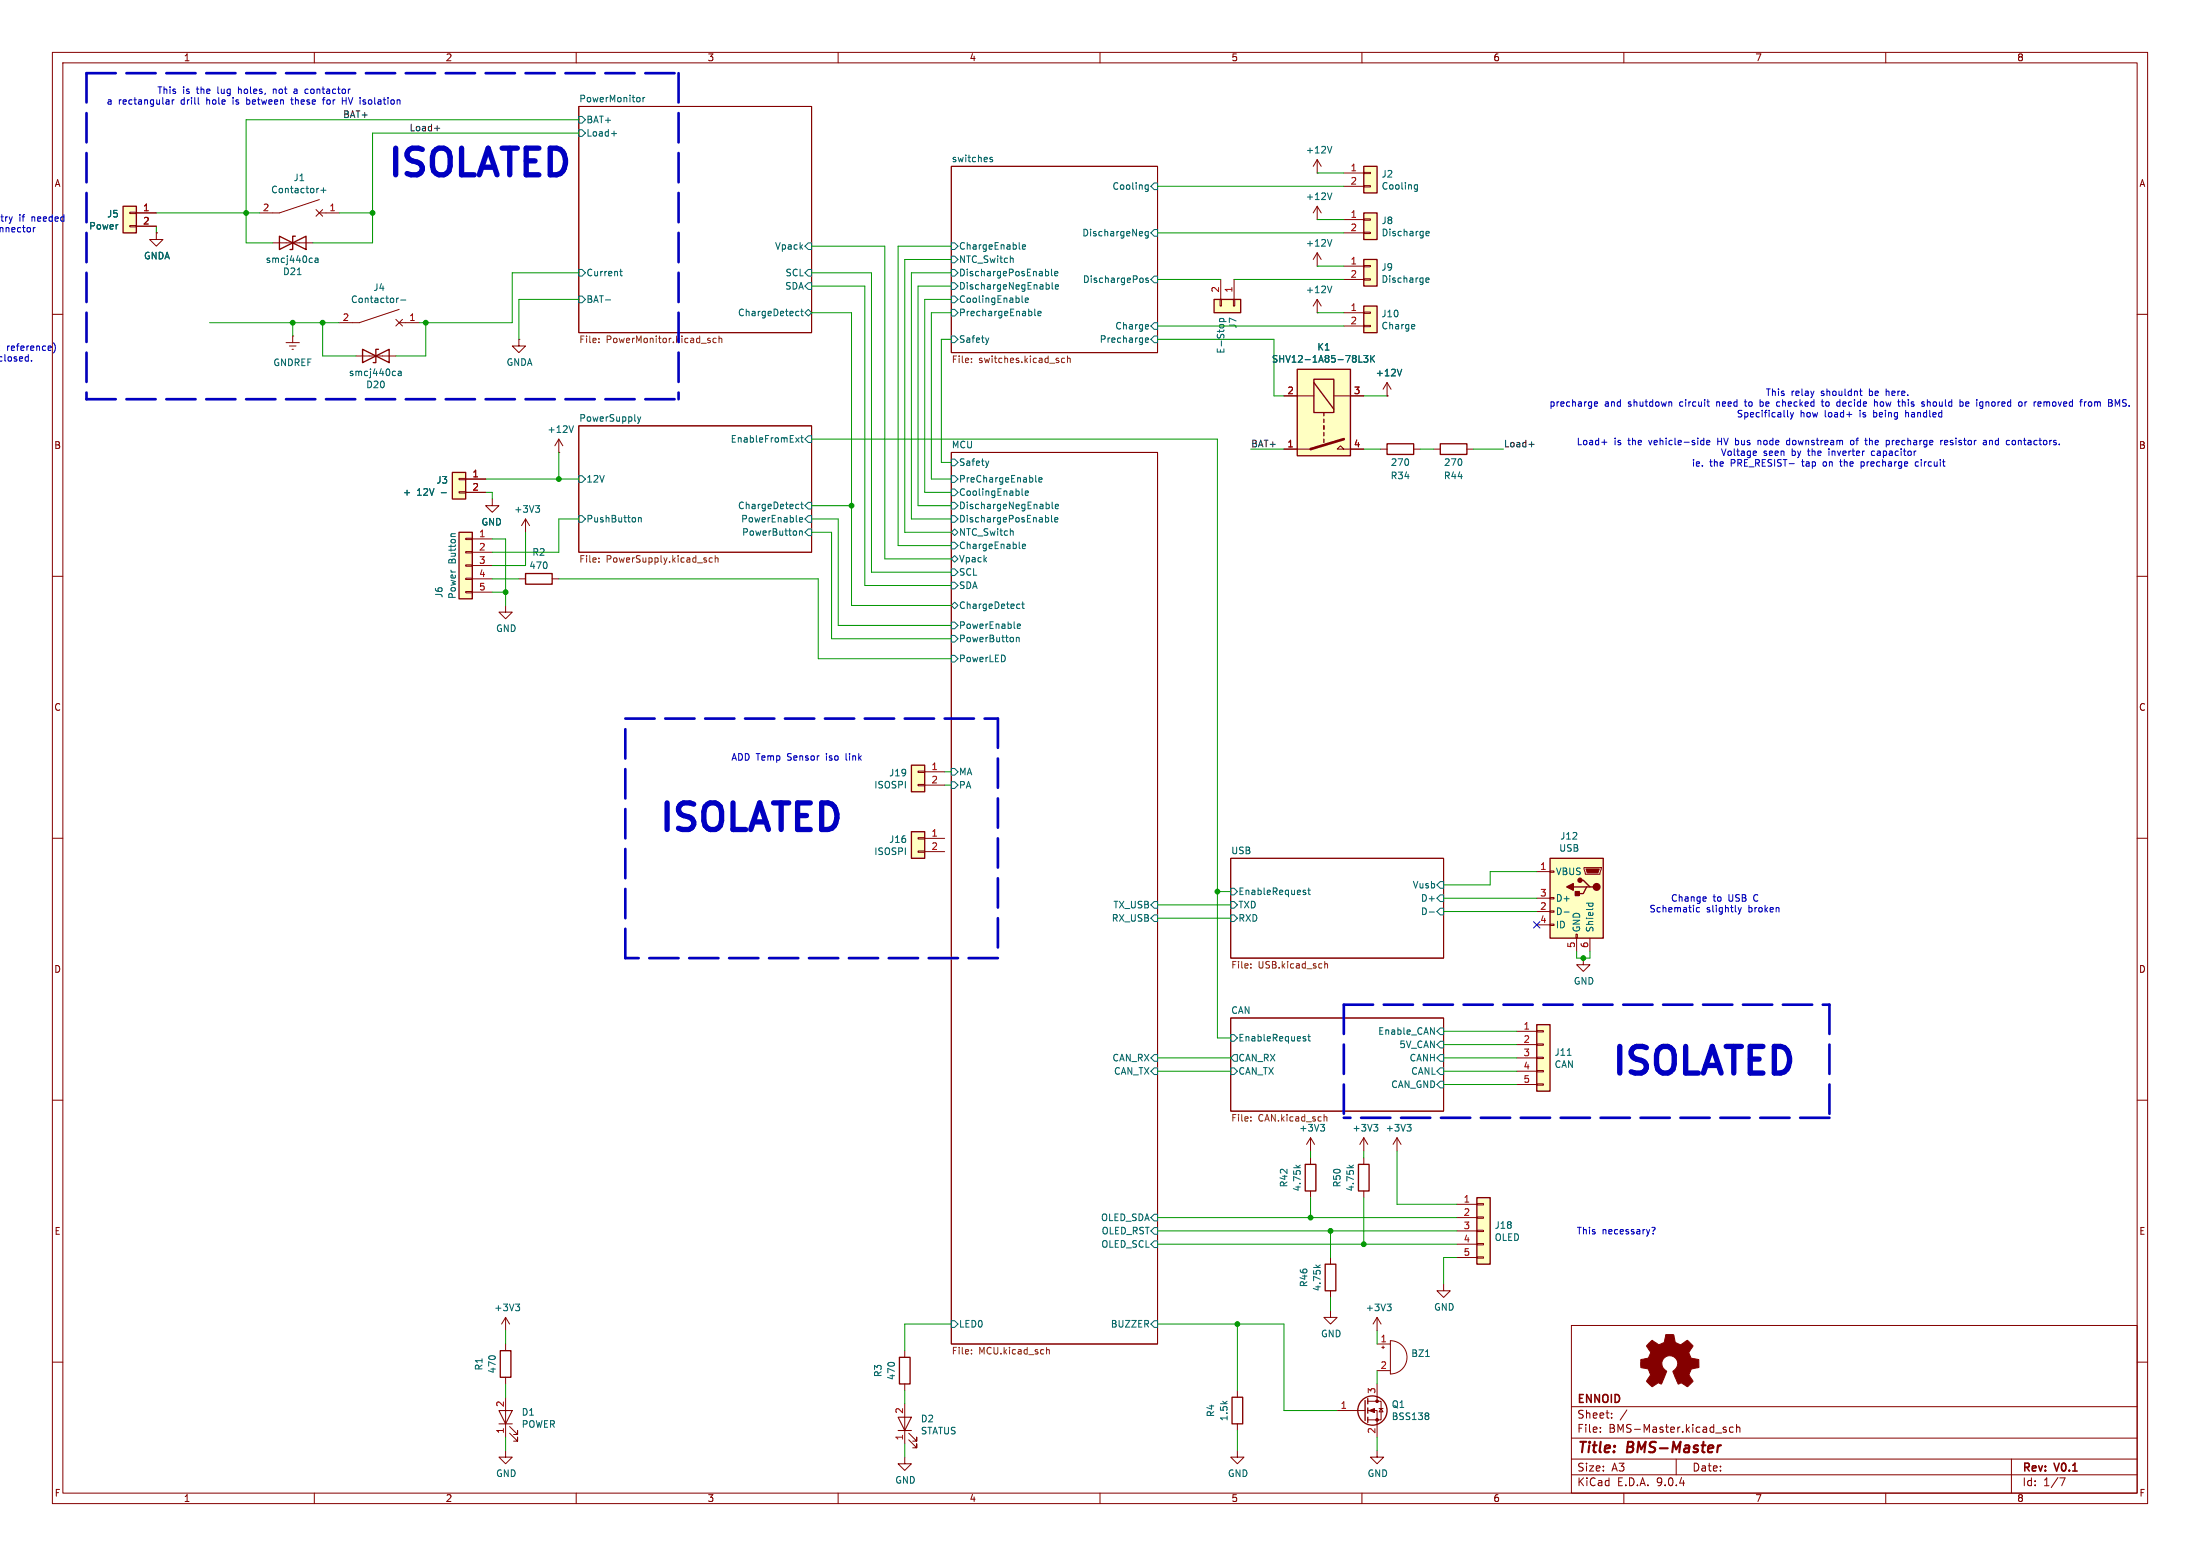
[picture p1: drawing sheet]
<svg xmlns="http://www.w3.org/2000/svg" width="420mm" height="297mm" viewBox="0 0 420 297" stroke-linecap="round" stroke-linejoin="round" font-family="sans-serif">
<g fill="none" stroke="#840000" stroke-width=".19">
<path d="M10 10h400v277h-400zM12 12h396v273h-396zM60 10v2M110 10v2M160 10v2M210 10v2M260 10v2M310 10v2M360 10v2M110.5 20.3h44.4v43.2h-44.4zM181.6 31.8h39.4v35.5h-39.4zM251.5 39.4l-.8 1.2"/>
<path d="M251.5 39.4l.7 1.2M251.5 39.4v2.5M251.5 41.9h.1M10 60h2M408 60h2M110.5 81.3h44.4v24.1h-44.4zM181.6 86.4h39.4v170.1h-39.4zM10 110h2M408 110h2M10 160h2M408 160h2M234.9 163.8h40.7v19.1h-40.7z"/>
<path d="M234.9 194.3h40.7v17.8h-40.7zM10 210h2M408 210h2M300 253h108v32h-108zM10 260h2M300 278.5h108M300 274.5h108M300 268.5h108M305.5 273.2v.2M305.5 272.5v.1M307.7 270.5v.2M307.7 269.8v.1"/>
<path d="M310.6 269.1l-1.3 1.9M320 278.5v3M329 272.8l.5 .2 .1 .1-.1 .2-.4 .1M329 272.5h.5M330.9 272.5l-.5-.1-.2 .3 .1 .6h.6M331.5 272.5l.2-.1 .4 .1 .1 .9M331.5 271.9v1.5M384 278.5v6.5M408 260h2M60 285v2M110 285v2M160 285v2"/>
<path d="M210 285v2M260 285v2M300 281.5h108M310 285v2M360 285v2M393.2 282.1h1l-.6 1.5"/>
</g>
<path d="M328.5 275.9l-.3 .1-.3 .3" fill="none" stroke="#840000" stroke-width=".4"/>
<g fill="none" stroke="#006464" stroke-width=".19">
<path d="M122 18.6l.2 .2v.4l-.2 .2M122.7 18.6v.8M123.1 18.6l-.4 .2M110.5 22.2h.6l.7 .7-.7 .6h-.6zM110.5 24.8h.6l.7 .6-.7 .6h-.6zM116.7 25.5h1M189.5 30.1l-.4-.1-.1 .2v.2l.5 .1v.3h-.5M218.7 36.1h.5M218.7 35.4h.5M219.2 35.3v1l-.1 .2-.3 .1M220.3 34.9h.7v1.3h-.7l-.6-.6zM254.3 36.8l-.5 1.3"/>
<path d="M110.5 51.4h.6l.7 .7-.7 .6h-.6zM110.5 56.5h.6l.7 .7-.7 .6h-.6zM115.6 57.2h1M118.3 51.8h.5M118.5 51.4v1.1l.3 .1M152.1 59.4l.4 .1M152.9 59.4h.4M153 59v1.1l.3 .2M153.7 59.7l.6-.6 .6 .6-.6 .6zM154.3 51.4h.6v1.3h-.6l-.6-.6zM154.3 54h.6v1.2h-.6l-.6-.6zM154.3 46.4h.6v1.2h-.6l-.6-.6z"/>
<path d="M181.6 51.4h.6l.7 .7-.7 .6h-.6zM181.6 46.4h.6l.7 .6-.7 .6h-.6zM181.6 54h.6l.7 .6-.7 .6h-.6zM181.6 48.9h.6l.7 .6-.7 .7h-.6zM181.6 56.5h.6l.7 .7-.7 .6h-.6zM181.6 59.1h.6l.7 .6-.7 .6h-.6zM193.2 49.3l.2 .1v.7M195.1 56.5v1l.2 .2M195.2 47.1l.6-.1-.1-.2-.3-.1-.2 .2v.6h.5M195.7 57.3l.6-.1v-.3h-.4l-.2 .2 .1 .6h.5M197.5 59v1.1l.2 .2M198.1 59.8l.6-.1v-.2l-.4-.1-.2 .2 .1 .6h.5"/>
<path d="M200 51.8l.2 .2v.4l-.2 .2M200.2 54.4l.1 .2-.1 .5M200.7 51.4v1.1l.2 .1M200.9 53.9v1.1l.1 .2M201.3 52.2l.6-.1v-.2l-.4-.1-.2 .2 .1 .6h.5M201.5 54.8l.6-.2-.1-.2-.4-.1-.1 .2v.6h.5M218.2 53.2v.6M219.2 44.2h-.4l-.2 .2 .1 .6h.5M219.2 44.2v1l-.2 .3-.3-.1M219.2 53.1h-.3l-.2 .2 .1 .1 .4 .2v.3h-.5M220.3 43.8h.7v1.3h-.7l-.6-.6zM220.3 52.7h.7v1.3h-.7l-.6-.7z"/>
<path d="M121.7 79.6l.3 .8M122.3 79.6l-.3 .8M152.5 60.2l-.4 .1M181.6 64.1h.6l.7 .7-.7 .6h-.6zM188.8 64.5l-.3 .8M218.7 64.9l.6-.1-.1-.2-.4-.1-.1 .2v.6h.5M219.1 62l.2 .3-.6 .1M219.2 62.7l-.1 .1M220.3 61.6h.7v1.3h-.7l-.6-.7zM220.3 64.1h.7v1.3h-.7l-.6-.6zM110.5 98.4h.6l.7 .7-.7 .6h-.6zM110.5 90.8h.6l.7 .6-.7 .7h-.6z"/>
<path d="M121.9 98.9l.2-.1 .3 .1v.7M121.9 98.8v.8M122 80.4l-.3 .4M151.9 83.6l.7 .8M152.1 96.3h.4M152.5 97l-.4 .1M152.6 83.6l-.7 .8M152.6 99.2l.6-.1v-.2l-.4-.1-.2 .2 .1 .6h.5M152.9 96.3h.4M152.9 83.6h.4M153 83.1v1.1l.3 .2M153 95.8v1.1l.3 .2"/>
<path d="M154.3 98.4h.6v1.3h-.6l-.6-.6zM154.3 95.9h.6v1.3h-.6l-.6-.7zM154.3 83.2h.6v1.3h-.6l-.6-.7zM181.6 87.6h.6l.7 .7-.7 .6h-.6zM181.6 93.3h.6l.7 .7-.7 .6h-.6zM181.6 90.8h.6l.7 .6-.7 .7h-.6zM181.6 95.9h.6l.7 .6-.7 .7h-.6zM181.6 98.4h.6l.7 .7-.7 .6h-.6zM188.8 88l-.3 .8M195.1 93.3v1.1l.2 .2M195.7 94.1l.6-.1v-.2l-.4-.1-.2 .2 .1 .6h.5M197.7 90.7v1.1l.2 .2"/>
<path d="M198.3 91.6l.6-.1v-.3h-.4l-.2 .2 .1 .6h.5M200 98.8l.2 .2v.4l-.2 .2M200.2 96.3l.1 .2-.1 .5M200.7 98.4v1.1l.2 .1M200.9 95.8v1.1l.1 .2M201.3 99.2l.6-.1v-.2l-.4-.1-.2 .2 .1 .6h.5M201.5 96.7l.6-.1-.1-.3h-.4l-.1 .1v.6h.5M152.6 101.3v.9M152.6 101.5l.2-.2 .3 .1 .1 .8M154.3 101h.6v1.2h-.6l-.6-.6zM181.6 115.6l.6-.7 .7 .7-.7 .6zM181.6 118.7h.6l.7 .7-.7 .6h-.6z"/>
<path d="M181.6 103.5h.6l.7 .6-.7 .7h-.6zM181.6 106.7l.6-.7 .7 .7-.7 .6zM181.6 108.6h.6l.7 .6-.7 .7h-.6zM181.6 111.1h.6l.7 .7-.7 .6h-.6zM181.6 101.6l.6-.6 .7 .6-.7 .6zM193.2 101.3l.2 .2v.7M194.2 119.5l.6-.1v-.2l-.4-.1-.2 .2 .1 .6h.5M194.3 115.3l.4 .1M194.7 116.1h-.4M195.1 115.3h.4M195.2 104.3l.6-.1-.1-.3h-.3l-.2 .2v.6h.5M195.2 114.9v1.1l.3 .1"/>
<path d="M181.6 121.3h.6l.7 .6-.7 .7h-.6zM181.6 125.1h.6l.7 .6-.7 .7h-.6zM194 121.7v.8M194 121.8l.2-.1h.3l.1 .8M181.6 146.7h.6l.7 .6-.7 .7h-.6zM181.6 149.2h.6l.7 .7-.7 .6h-.6zM220.3 172.1h.7v1.3h-.7l-.6-.7zM220.3 174.6h.7v1.3h-.7l-.6-.6zM234.9 174.6h.7l.6 .7-.6 .6h-.7zM234.9 172.1h.7l.6 .6-.6 .7h-.7zM234.9 169.5h.7l.6 .7-.6 .6h-.7zM248.9 170.3l.3 .1 .1 .2-.4 .2"/>
<path d="M248.9 169.9l.3 .1M249.7 169.9h.4M249.8 169.5v1.1l.3 .2M272.8 174.1h1M275 173.4h.6v1.2h-.6l-.7-.6zM275 170.8h.6v1.3h-.6l-.7-.6zM275 168.3h.6v1.2h-.6l-.7-.6zM234.9 197.5h.7l.6 .6-.6 .7h-.7zM248.9 198.3h.3l.1 .2-.4 .2M248.9 197.9h.3M249.7 197.9h.4M249.8 197.4v1.1l.3 .2"/>
<path d="M273.1 196.2l.7 1.2v-1.2M275 198.8h.6v1.2h-.6l-.7-.6zM275 196.2h.6v1.3h-.6l-.7-.6zM220.3 201.3h.7v1.3h-.7l-.6-.7zM220.3 203.8h.7v1.3h-.7l-.6-.6zM234.9 203.8h.7l.6 .7-.6 .6h-.7zM235.6 201.3h.6v1.3h-.6l-.7-.7zM275 201.3h.6v1.3h-.6l-.7-.7zM275 203.8h.6v1.3h-.6l-.7-.6zM275 206.4h.6v1.2h-.6l-.7-.6zM220.3 236.9h.7v1.2h-.7l-.6-.6zM220.3 231.8h.7v1.2h-.7l-.6-.6z"/>
<path d="M220.3 234.3h.7v1.3h-.7l-.6-.7zM181.6 252.1h.6l.7 .6-.7 .7h-.6zM220.3 252.1h.7v1.3h-.7l-.6-.7z"/>
</g>
<g fill="none" stroke="#725600" stroke-width=".19">
<path d="M114.3 65.3v.1M114.3 64.6v.1M135.4 65l.2 .2-.2 .2M135.4 64.6h.2M136.7 64.6h-.3l-.3 .2 .1 .5h.5M137.3 64.7l.1-.1h.3l.1 .8M137.3 64.1v1.3M185.5 69.1v.1M185.5 68.4v.2M203.2 68.4h-.3l-.3 .2 .2 .6h.4M203.8 68.5l.2-.1h.3v.8M203.8 67.9v1.3"/>
<path d="M114.3 106.5v.2M114.3 107.2v.1M136 106.5h-.4l-.2 .2 .1 .6h.5M136.5 106.6l.2-.1h.3l.1 .8M136.5 106v1.3M238.8 184v.1M238.8 184.7v.1M252.9 183.5v1.3M252.9 184.1l.2-.2 .3 .1v.8M238.8 213.9v.1M238.8 213.2v.1M252.8 212.7v1.3"/>
<path d="M252.8 213.3l.2-.1h.3v.8M185.5 257.7v.1M185.5 258.3v.1M199.8 257.2v1.2M199.8 257.7l.2-.1 .3 .1v.7"/>
</g>
<path d="M231.8 57.2h5.1v2.5h-5.1z" fill="#ffffc2"/>
<path d="M231.8 57.2h5.1v2.5h-5.1z" fill="none" stroke="#840000" stroke-width=".25"/>
<path d="M251.5 33h.1M251.5 30.5l-.8 1.3M251.5 30.5l.7 1.3M251.5 30.5v2.5M232.9 57.2h.3v1.2h-.3zM233 53.3v3.9M235.5 57.2h.2v1.2h-.2zM235.6 53.3v3.9" fill="none" stroke="#840000" stroke-width=".19"/>
<path d="M254.3 27.9l-.5 1.3M232.8 61.4h1.3M232.9 61.4l-.1-.4 .2-.2 .6 .1v.5" fill="none" stroke="#006464" stroke-width=".19"/>
<path d="M260.3 31.8h2.6v5h-2.6z" fill="#ffffc2"/>
<path d="M260.3 31.8h2.6v5h-2.6z" fill="none" stroke="#840000" stroke-width=".25"/>
<path d="M256.5 33h3.8M256.5 35.6h3.8M260.3 32.9h1.3v.2h-1.3zM260.3 35.4h1.3v.3h-1.3zM251.5 50.8h.1M251.5 48.3l-.8 1.2M251.5 48.3l.7 1.2M251.5 48.3v2.5M94 95.3v1.2h-1.3l1.3 1.3 1.2-1.3h-1.2M100.3 99.1l-.7 1.2M100.3 99.1l.8 1.2M100.3 99.1v2.5" fill="none" stroke="#840000" stroke-width=".19"/>
<path d="M270.1 36.1h.5M270.1 35.3h.5M270.6 35.3v1l-.1 .2h-.3M254.3 45.7l-.5 1.3M102.2 96.5h.8l-.4 .5M102.8 97l.2 .2v.3l-.2 .3" fill="none" stroke="#006464" stroke-width=".19"/>
<path d="M86.4 90.2h2.5v5.1h-2.5z" fill="#ffffc2"/>
<path d="M86.4 90.2h2.5v5.1h-2.5z" fill="none" stroke="#840000" stroke-width=".25"/>
<path d="M87.6 91.3h1.3v.3h-1.3zM87.6 93.9h1.3v.2h-1.3zM88.9 91.4h3.8M88.9 94h3.8M96.5 115.6v1.2h1.3l-1.3 1.3-1.3-1.3h1.3" fill="none" stroke="#840000" stroke-width=".19"/>
<path d="M87.6 101.6h2.6v12.7h-2.6z" fill="#ffffc2"/>
<path d="M87.6 101.6h2.6v12.7h-2.6z" fill="none" stroke="#840000" stroke-width=".25"/>
<g fill="none" stroke="#840000" stroke-width=".19">
<path d="M106.7 86.4h.1M106.7 83.8l-.8 1.3M106.7 83.8l.7 1.3M106.7 83.8v2.6M88.9 102.7h1.3v.3h-1.3zM88.9 105.3h1.3v.2h-1.3zM88.9 107.8h1.3v.3h-1.3zM88.9 110.4h1.3v.2h-1.3zM88.9 112.9h1.3v.3h-1.3zM90.2 102.9h3.8M90.2 105.4h3.8M90.2 108h3.8"/>
<path d="M90.2 110.5h3.8M90.2 113h3.8"/>
</g>
<path d="M109.5 81.3l-.4 1.2M86.9 101.9h-.6l-.2 .2" fill="none" stroke="#006464" stroke-width=".19"/>
<path d="M295.9 163.8h10.2v15.3h-10.2z" fill="#ffffc2"/>
<path d="M100.3 109.5h5.1v2h-5.1zM295.9 163.8h10.2v15.3h-10.2zM300.4 169.3h2.5M301.6 168h.7l1.2 1.3h.7M303.5 169.3h-.6l-.6 1.3h-1.3" fill="none" stroke="#840000" stroke-width=".25"/>
<g fill="none" stroke="#840000" stroke-width=".19">
<path d="M99.1 110.5h1.2M105.4 110.5h1.3M293.4 166.4h2.5M293.4 171.5h2.5M293.4 174h2.5M293.4 176.5h2.5M295.9 166.2h.8v.3h-.8zM295.9 171.3h.8v.3h-.8zM295.9 173.9h.8v.2h-.8zM295.9 176.4h.8v.3h-.8zM300.9 178.3h.2v.8h-.2zM301 179.1v2.5"/>
<path d="M302.4 165.6h3.3v.3l-.3 1h-2.8zM303.5 179.1v2.5"/>
</g>
<path d="M302.8 165.9h2.5l-.2 .7h-2.1z" fill="#840000" stroke="#840000" stroke-width=".19"/>
<g fill="#840000" stroke="#840000" stroke-width=".25">
<path d="M300.7 170.2h.8v.7h-.8z"/>
<path d="M299.1 169.3l1.3-.6v1.2z"/>
<circle cx="304.8" cy="169.3" r=".63"/>
<circle cx="301.6" cy="168" r=".38"/>
</g>
<path d="M298.6 174.1h1M302.8 172.4h1.3M303.3 172.4v.4M304 172.4l.1 .4" fill="none" stroke="#006464" stroke-width=".19"/>
<path d="M23.5 39.4h2.5v5.1h-2.5z" fill="#ffffc2"/>
<path d="M23.5 39.4h2.5v5.1h-2.5z" fill="none" stroke="#840000" stroke-width=".25"/>
<path d="M61 38.1l-7.7 2.5h-3.8M24.8 40.5h1.2v.3h-1.2zM24.8 43.1h1.2v.2h-1.2zM26 40.6h3.8M26 43.2h3.8M60.3 40l1.3 1.3M61 40.6h3.8M61.6 40l-1.3 1.3" fill="none" stroke="#840000" stroke-width=".19"/>
<path d="M61.3 36.3h.9M61.7 35.8v1" fill="none" stroke="#006464" stroke-width=".19"/>
<path d="M260.3 49.5h2.6v5.1h-2.6z" fill="#ffffc2"/>
<path d="M53.3 45.1l5.1 2.5v-2.5l-5.1 2.5zM56.4 45.1h-.5v2.5h-.5M260.3 49.5h2.6v5.1h-2.6z" fill="none" stroke="#840000" stroke-width=".25"/>
<path d="M29.8 44.5v1.2h1.3l-1.3 1.3-1.2-1.3h1.2M29.8 44.5h.1M52.1 46.4h7.6M256.5 50.8h3.8M256.5 53.3h3.8M260.3 50.7h1.3v.2h-1.3zM260.3 53.2h1.3v.3h-1.3z" fill="none" stroke="#840000" stroke-width=".19"/>
<path d="M56.8 52.4h.7M60.2 49.3h.5v.8M60.7 49.6h-.4l-.2 .2 .2 .3 .4-.1M272.2 53.5l.6-.2-.1-.2-.3-.1-.2 .2 .1 .6h.4" fill="none" stroke="#006464" stroke-width=".19"/>
<path d="M260.3 58.4h2.6v5.1h-2.6z" fill="#ffffc2"/>
<path d="M260.3 58.4h2.6v5.1h-2.6zM275 84.7h5v2h-5z" fill="none" stroke="#840000" stroke-width=".25"/>
<path d="M256.5 59.7h3.8M260.3 59.6h1.3v.2h-1.3zM256.5 62.2h3.8M260.3 62.1h1.3v.3h-1.3zM273.7 85.7h1.3M280 85.7h1.3" fill="none" stroke="#840000" stroke-width=".19"/>
<path d="M269.9 61.9l.2 .3-.6 .2M270 62.7l-.1 .1" fill="none" stroke="#006464" stroke-width=".19"/>
<path d="M247.6 70.5h10.2v16.5h-10.2z" fill="#ffffc2"/>
<g fill="none" stroke="#840000" stroke-width=".19">
<path d="M76.2 59.1l-7.6 2.5h-3.8M54.6 65.4h2.5M55.2 66h1.3M55.8 66.7h.2M55.9 64.1h.1M55.9 64.1v1.3M67.9 67.9h7.7M75.6 61l1.2 1.2M76.2 61.6h3.8M76.8 61l-1.2 1.2M99.1 64.8v1.2h1.2l-1.2 1.3-1.3-1.3h1.3M99.1 64.8h.1"/>
<path d="M245.1 75.6h5.7M254.6 75.6h5.7M264.8 75.6h.1M264.8 73l-.8 1.3M264.8 73l.8 1.3M264.8 73v2.6M245.1 85.7h5.1M255.3 85.7l.6-.6 .6 .6zM256.5 85.7h3.8M263.5 85.7h1.3M269.9 85.7h1.2M302.3 182.9v1.3h1.2l-1.2 1.2-1.3-1.2h1.3"/>
<path d="M250.2 217.2l-.8 1.2M250.2 217.2l.8 1.2M250.2 217.2v2.5"/>
</g>
<path d="M69.2 66.7l5.1 2.5v-2.5l-5.1 2.5zM72.3 66.7h-.5v2.5h-.6M247.6 70.5h10.2v16.5h-10.2zM250.8 72.4h3.8v6.3h-3.8zM250.8 73l3.8 5.1M252.7 78.7v.7M252.7 80v.6M252.7 81.3v.6M252.7 82.6v.6M252.7 83.8v.7M264.8 84.7h5.1v2h-5.1z" fill="none" stroke="#840000" stroke-width=".25"/>
<path d="M256.5 83.8l-6.3 1.9" fill="none" stroke="#840000" stroke-width=".51"/>
<g fill="none" stroke="#006464" stroke-width=".19">
<path d="M75.7 56.9v.9M76.1 56.9l-.4 .3M76.5 57.3h1M76 70.9h.5l.1 .8M76.6 71.2h-.4l-.2 .2 .2 .3 .4-.1M259.4 67.9v1.2h.6M260.3 67.9h.8l-.4 .4 .4 .2v.5l-.2 .1-.6-.1M261.7 67.9v1.2M261.9 68.4l.5 .7M262.4 67.9l-.7 .7M267.6 70.5l-.4 1.3M252.1 214.6h.8l-.5 .5"/>
<path d="M252.7 215.2l.2 .5-.3 .2"/>
</g>
<path d="M293.4 195.6h2.5v12.7h-2.5z" fill="#ffffc2"/>
<g fill="none" stroke="#840000" stroke-width=".25">
<path d="M293.4 195.6h2.5v12.7h-2.5zM249.2 222.2h2v5.1h-2zM259.3 222.2h2.1v5.1h-2.1zM95.5 257.8h2v5.1h-2zM253 241.3h2v5.1h-2zM235.2 266.7h2v5.1h-2zM260.6 267.3v3.8M261.1 267v1M261.1 268.7v1M261.1 270.5v1"/>
<circle cx="262" cy="269.2" r="2.79"/>
</g>
<g fill="none" stroke="#840000" stroke-width=".19">
<path d="M289.6 196.9h3.8M289.6 199.4h3.8M293.4 196.7h1.2v.3h-1.2zM293.4 199.3h1.2v.2h-1.2zM260.3 217.2l-.7 1.2M260.3 217.2l.8 1.2M260.3 217.2v2.5M266.7 217.2l-.8 1.2M266.7 217.2l.8 1.2M266.7 217.2v2.5M289.6 201.9h3.8M289.6 204.5h3.8"/>
<path d="M289.6 207h3.8M293.4 201.8h1.2v.3h-1.2zM293.4 204.3h1.2v.3h-1.2zM293.4 206.9h1.2v.2h-1.2zM250.2 221v1.2M250.2 227.3v1.3M260.3 221v1.2M260.3 227.3v1.3M96.5 251.5l-.7 1.2M96.5 251.5l.8 1.2M96.5 251.5v2.5M96.5 256.5v1.3"/>
<path d="M254 250.2v1.3h1.3l-1.3 1.2-1.3-1.2h1.3M254 240v1.3M254 246.4v1.2M262.9 251.5v2.5M262.9 256.5h2.5M262.9 251.5l-.8 1.2M262.9 251.5l.8 1.2M263.8 257.2h.5M264 256.9v.5M265.4 255.9a3.2 3.2 0 0 1 3.2 3.2 3.2 3.2 0 0 1-3.2 3.2zM275.6 245.1v1.3h1.3l-1.3 1.2-1.3-1.2h1.3M96.5 262.9v1.3"/>
<path d="M96.5 266.7v7.6M97.3 273.6l1.5 1.5v-.8v.8h-.8M97.3 272.3l1.5 1.5v-.8v.8h-.8M236.2 276.9v1.2h1.3l-1.3 1.3-1.3-1.3h1.3M236.2 265.4v1.3M236.2 271.8v1.2M255.3 269.2h5.3M261.1 267.5h2.6v3.5h-2.6M261.1 269.2h1.8v5.1M262.9 276.9v1.2h1.3l-1.3 1.3-1.3-1.3h1.3M262.9 264.2v3.3M262.9 261.6h2.5"/>
<path d="M263.3 268.9h.7M263.7 268.9l.3 .6h-.7z"/>
</g>
<g fill="none" stroke="#006464" stroke-width=".19">
<path d="M262.2 214.6h.8l-.4 .5M262.8 215.1l.2 .3v.3l-.2 .2M268.6 214.6h.8l-.4 .5M269.1 215.1l.3 .3v.3l-.3 .2M299.2 201.4h.7M247.4 222.4l.5 .5M248.2 222.4l-.5 .4M257.5 222.4l.5 .5M258.4 222.4l-.5 .4M98.4 248.9h.8l-.4 .5M99 249.4l.2 .2v.3l-.2 .3M251.2 241.5l.5 .4"/>
<path d="M252 241.5l-.4 .3M264.8 248.9h.8l-.5 .5M265.3 249.4l.3 .2v.3l-.3 .3M272.1 258.9h.8M272.5 269.7l.3 .2-.3 .3 .3 .3v.2l-.3 .3"/>
</g>
<g fill="#840000" stroke="#840000" stroke-width=".19">
<path d="M261.4 269.2l1-.3v.7z"/>
<circle cx="262.9" cy="267.5" r=".25"/>
<circle cx="262.9" cy="271" r=".25"/>
</g>
<path d="M95.2 269.2h2.6l-1.3 2.6zM95.2 271.8h2.6" fill="none" stroke="#840000" stroke-width=".2"/>
<path d="M281.9 228.6h2.6v12.7h-2.6z" fill="#ffffc2"/>
<path d="M281.9 228.6h2.6v12.7h-2.6zM171.7 259.1h2v5.1h-2z" fill="none" stroke="#840000" stroke-width=".25"/>
<g fill="none" stroke="#840000" stroke-width=".19">
<path d="M278.1 229.9h3.8M278.1 232.4h3.8M278.1 234.9h3.8M278.1 237.5h3.8M281.9 229.7h1.3v.3h-1.3zM281.9 232.3h1.3v.2h-1.3zM281.9 234.8h1.3v.3h-1.3zM281.9 237.4h1.3v.2h-1.3zM281.9 239.9h1.3v.3h-1.3zM172.7 257.8v1.3M278.1 240h3.8M96.5 276.9v1.2h1.3l-1.3 1.3-1.3-1.3h1.3"/>
<path d="M172.7 278.1v1.3h1.3l-1.3 1.3-1.3-1.3h1.3M172.7 264.2v1.2M172.7 268v7.6M173.5 274.8l1.5 1.6v-.8v.8h-.8M173.5 273.6l1.5 1.5v-.8v.8h-.8"/>
</g>
<path d="M314.8 256.3l.6-.5 .9 .6a.62 .62 0 0 0 1 0l.4-.2 .3-1.4h1.5l.1 .4a1.13 1.13 0 0 0 .7 1.3l.6 .2 1.2-.9 1.1 1.1-.4 .7a.75 .75 0 0 0-.2 1.1l.2 .5 1.5 .3v1.5l-1.4 .3-.1 .1a1.18 1.18 0 0 0-.1 1.4l.5 .8-.5 .6-.6 .5-.8-.5a.54 .54 0 0 0-.9 0l-1-2.4a2.33 2.33 0 0 0 .8-1.9 1.54 1.54 0 0 0-2.5-.7 1.54 1.54 0 0 0 .5 2.5l-.9 2.3a.4 .4 0 0 1-.4 .2 .4 .4 0 0 1-.3-.3l-1.2 .8-.9-.9-.2-.2 .8-1.2-.2-.5a.71 .71 0 0 0-.9-.7l-.8-.2v-1.5l.5-.1a1.11 1.11 0 0 0 1.2-.7 .72 .72 0 0 0-.2-1.2l-.4-.6z" fill="#840000" stroke="#840000" stroke-width=".19"/>
<path d="M171.4 270.5h2.6l-1.3 2.5zM171.4 273h2.6" fill="none" stroke="#840000" stroke-width=".2"/>
<path d="M174 158.8h2.5v5h-2.5z" fill="#ffffc2"/>
<path d="M174 158.8h2.5v5h-2.5z" fill="none" stroke="#840000" stroke-width=".25"/>
<path d="M175.3 159.9h1.2v.2h-1.2zM175.3 162.4h1.2v.3h-1.2zM176.5 160h3.8M176.5 162.6h3.8" fill="none" stroke="#840000" stroke-width=".19"/>
<path d="M174 146.1h2.5v5h-2.5z" fill="#ffffc2"/>
<path d="M174 146.1h2.5v5h-2.5z" fill="none" stroke="#840000" stroke-width=".25"/>
<path d="M251.5 59.7h.1M251.5 57.2l-.8 1.2M251.5 57.2l.7 1.2M251.5 57.2v2.5M175.3 147.2h1.2v.2h-1.2zM175.3 149.7h1.2v.3h-1.2zM176.5 147.3h3.8M176.5 149.9h3.8" fill="none" stroke="#840000" stroke-width=".19"/>
<path d="M254.3 54.6l-.5 1.3" fill="none" stroke="#006464" stroke-width=".19"/>
<path d="M260.3 40.6h2.6v5.1h-2.6z" fill="#ffffc2"/>
<path d="M260.3 40.6h2.6v5.1h-2.6z" fill="none" stroke="#840000" stroke-width=".25"/>
<g fill="none" stroke="#840000" stroke-width=".19">
<path d="M26 40.6h3.8M26 43.2h3.8M29.8 44.5h.1M256.5 41.9h3.8M256.5 44.5h3.8M260.3 41.8h1.3v.2h-1.3zM260.3 44.3h1.3v.3h-1.3zM245.1 75.6h2.5M257.8 75.6h2.5M264.8 75.6h.1M88.9 91.4h3.8M88.9 94h3.8"/>
<path d="M245.1 85.7h2.5M257.8 85.7h2.5"/>
</g>
<path d="M272.2 44.6l.6-.1v-.3h-.4l-.2 .1 .1 .6h.5M259.4 67.9v1.2h.6M260.3 67.9h.8l-.4 .4 .4 .2v.5l-.2 .1-.6-.1M261.7 67.9v1.2M261.9 68.4l.5 .7M262.4 67.9l-.7 .7M267.6 70.5l-.4 1.3" fill="none" stroke="#006464" stroke-width=".19"/>
<path d="M83 24.5h1M291.9 84.8h1" fill="none" stroke="#0f0f0f" stroke-width=".19"/>
<path d="M16.5 14v62.2M16.5 14h113M129.5 14v62.2M16.5 76.2h113M119.4 137.2h71.1M190.5 137.2v45.7M119.4 182.9v-45.7M190.5 182.9h-71.1M256.5 191.8h92.7M256.5 191.8v21.6M349.2 191.8v21.6M349.2 213.4h-92.7" fill="none" stroke="#0000c2" stroke-width=".51" stroke-dasharray="5.6 2"/>
<g fill="none" stroke="#009600" stroke-width=".19">
<path d="M110.5 25.4h-39.4v21h-11.4M110.5 22.9h-63.5v23.5h5.1M221 35.6h35.5M251.5 33h5M29.8 40.6h19.7M29.8 43.2v1.3M64.8 40.6h6.3M110.5 52.1h-12.7v9.5h-17.8M110.5 57.2h-11.4v7.6M154.9 59.7h7.7v55.9h19M154.9 52.1h11.5v57.1h15.2M154.9 54.6h10.2v57.2h16.5"/>
<path d="M154.9 47h14v59.7h12.7M181.6 52.1h-7.6v47h7.6M181.6 57.2h-5.1v36.8h5.1M181.6 59.7h-3.8v31.7h3.8M181.6 54.6h-6.3v41.9h6.3M181.6 49.5h-8.9v52.1h8.9M181.6 47h-10.2v57.1h10.2M221 44.5h35.5M221 53.3h12M235.6 53.3h20.9M251.5 41.9h5M251.5 50.8h5"/>
<path d="M251.5 59.7h5M40 61.6h24.8M55.9 61.6v2.5M61.6 61.6v6.3h6.3M81.3 61.6v6.3h-5.7M181.6 64.8h-1.9v23.5h1.9M221 64.8h22.2v10.8h1.9M221 62.2h35.5M260.3 75.6h4.5M92.7 94h1.3v1.3M92.7 91.4h17.8M106.7 86.4v5"/>
<path d="M110.5 99.1h-3.8v6.3h-12.7M154.9 99.1h5.1v20.3h21.6M154.9 96.5h7.7M154.9 83.8h77.5v114.3h2.5M238.8 85.7h6.3M260.3 85.7h3.2M271.1 85.7h2.6M281.3 85.7h5.7M94 102.9h2.5v12.7M94 110.5h5.1M94 113h2.5M100.3 101.6v6.4h-6.3"/>
<path d="M106.7 110.5h49.5v15.2h25.4M154.9 101.6h3.8v20.3h22.9M180.3 149.9h1.3M180.3 147.3h1.3M221 175.3h13.9M221 172.7h13.9M232.4 170.2h2.5M275.6 174h17.8M275.6 171.5h17.8M293.4 166.4h-8.9v2.5h-8.9M275.6 196.9h14M275.6 199.4h14"/>
<path d="M301 181.6v1.3h2.5v-1.3M221 201.9h13.9M221 204.5h13.9M250.2 219.7v1.3M260.3 219.7v1.3M266.7 219.7v10.2h11.4M275.6 201.9h14M275.6 204.5h14M275.6 207h14M221 237.5h57.1M221 234.9h57.1M221 232.4h57.1"/>
<path d="M250.2 228.6v3.8M254 234.9v5.1M260.3 228.6v8.9M96.5 254v2.5M181.6 252.7h-8.9v5.1M221 252.7h24.1v16.5h10.2M236.2 252.7v12.7M254 247.6v2.6M262.9 254v2.5M278.1 240h-2.5v5.1M96.5 264.2v2.5M96.5 274.3v2.6"/>
<path d="M172.7 265.4v2.6M172.7 275.6v2.5M236.2 273v3.9M262.9 261.6v2.6M262.9 274.3v2.6"/>
</g>
<path d="M292.8 175.9l1.2 1.2M294 175.9l-1.2 1.2" fill="none" stroke="#000084" stroke-width=".19"/>
<g fill="none" stroke="#0000c2" stroke-width=".19">
<path d="M31.9 19l.4 .2v.7M32.3 19.8l-.4 .1M32.3 19.3l-.4 .1M32.9 19v.9M33.2 19l-.3 .3M37.8 19.7l.2 .2M47.1 18.6v1.3M47.1 19.8l.1 .1M47.2 19l-.1 .1M52.2 17v.8M52.4 17l-.2 .1M55.5 19h.5"/>
<path d="M55.7 18.6v1.1l.3 .2M56.5 17l-.3 .1M56.6 17.4h-.3l-.2 .1 .1 .3h.4M58.5 17l.3 .1M58.8 17.8h-.3M61.5 19h.5M61.8 18.7l-.1 1.2M65.4 19.2h.7M66.1 18.6v1.3M2.3 41.4l-.3 .8M3.8 41v.1M3.8 41.4v.8"/>
<path d="M6.1 41.4v.8M6.1 41.5l.4-.1 .1 .2M.9 67.7v1.1l.2 .1M1.4 66v.9M1.8 66l-.4 .3M304.4 77.1l.6-.1-.1-.2-.3-.1-.2 .2v.6h.5M319 76.7l.1 .2v.6M325.9 76.7h.4M326.1 77.5h.2M333 76.7h.5M333.2 76.3v1.2M336 77.5h.4"/>
<path d="M336 76.3v1.2M336.4 76.7l-.4 .1M339.3 77.5h.5M339.3 76.8h.5M341.2 78.3v1.1l.2 .2M341.8 78.7l.3 .9M342.1 79.6l-.3 .4M342.4 78.7l-.3 .9M347.7 76.7h.5M347.9 76.3v1.1l.3 .1M350.9 76.7l.4 .1M351.3 77.5h-.4"/>
<path d="M351.3 76.3v1.2M352.6 79.1h.9M355 74.7h.5M355.2 74.2v1.1l.3 .2M357.8 76.8l.2-.1 .3 .1 .1 .7M359 76.8v.6M363.2 76.8l.3-.1 .2 .2M363.8 78.3v1.3M364 78.7l-.2 .2M367.9 76.3v1.2M368.4 76.8l-.3-.1-.2 .1M374.7 76.8l.1 .1-.1 .6"/>
<path d="M375.3 77.1l.6-.1-.1-.2-.4-.1-.1 .2v.6h.5M379.1 76.7v.8M379.5 76.7l-.4 .1M386.6 76.7v.8M386.9 76.7l-.3 .2M390.2 76.8l.4-.1 .1 .2M398.8 76.8l.3-.1 .2 .2v.4l-.2 .2h-.3l-.1-.2zM404.2 77.2l.5-.9v1.2M405.2 77.5h.2M405.3 76.3l-.1 .2 .1 .3M305.8 84.4h1M324.9 84.1h.4"/>
<path d="M325.3 83.6v1.3M325.3 84.8l-.4 .1M325.8 84.5l.6-.1v-.3h-.4l-.2 .1 .1 .6h.5M334.9 86.1l.3 .1 .1 .2-.6 .1M335.2 86.9h-.3M335.6 84.1v.8M336 84.1l-.4 .1M341.7 84.1h-.4l-.3 .2 .2 .5h.5M351.2 88.1h.5M351.4 87.7v1.2M353.3 84.2l.2-.1 .4 .1v.5l-.1 .1-.3 .1-.2-.1zM355.3 88.1v1.3"/>
<path d="M355.3 88.9l.4 .1M355.7 88.1l-.4 .1M356.9 83.6v1.3M357.1 84.1l-.2 .1M357.5 86.1l-.2 .2v.4l.2 .2M360.6 84.1l.1 .2-.1 .5M366.2 88.2l-.3-.1-.3 .3 .2 .5h.4M370.5 84.1v.8M370.9 84.1l-.4 .2M371.2 84.5l.6-.1v-.3h-.4l-.2 .1 .1 .6h.5M378.7 84.8h.5M378.7 84.1h.4l.1 .8"/>
<path d="M379.2 84.4l-.5 .1M379.8 84.1v.8M380.2 84.1l-.4 .1M384.1 84.7l.2 .2 .4-.1 .1-.1M384.1 84.3l.2-.2h.4l.1 .2M324 173.3l-.2 .2 .1 .5 .2 .1 .3-.1M325.5 171.2l.2 .3-.6 .1M325.7 172h-.2M331.8 173.2l.3 .9M332.1 174.1l-.3 .4M332.4 173.2l-.3 .9M315.4 234.3h.4l.2 .1-.4 .6"/>
<path d="M315.6 235.4v.1"/>
</g>
<g fill="#009600" stroke="#009600" stroke-width=".19">
<circle cx="302.3" cy="182.9" r=".46"/>
<circle cx="232.4" cy="170.2" r=".46"/>
<circle cx="260.3" cy="237.5" r=".46"/>
<circle cx="250.2" cy="232.4" r=".46"/>
<circle cx="254" cy="234.9" r=".46"/>
<circle cx="236.2" cy="252.7" r=".46"/>
<circle cx="81.3" cy="61.6" r=".46"/>
<circle cx="162.6" cy="96.5" r=".46"/>
<circle cx="96.5" cy="113" r=".46"/>
<circle cx="106.7" cy="91.4" r=".46"/>
<circle cx="71.1" cy="40.6" r=".46"/>
<circle cx="47" cy="40.6" r=".46"/>
<circle cx="61.6" cy="61.6" r=".46"/>
<circle cx="55.9" cy="61.6" r=".46"/>
</g>
<g font-size="7.1" fill="#0000c2">
<text x="73.7" y="34">ISOLATED</text>
<text x="125.5" y="159">ISOLATED</text>
<text x="307.3" y="205.5">ISOLATED</text>
</g>
<g font-size="2.8" fill="#840000">
<text x="301" y="277.9">Title:</text>
<text x="310.6" y="277.9">BMS-Master</text>
</g>
<g font-size="2.1" fill="#840000">
<text x="301" y="268.2">ENNOID</text>
<text x="301" y="273.7">File:</text>
<text x="301" y="271">Sheet:</text>
<text x="307.1" y="273.7">BMS-Master.kicad_sch</text>
<text x="301" y="281.1">Size:</text>
<text x="307.6" y="281.1">A3</text>
<text x="323" y="281.1">Date:</text>
<text x="386" y="281.3">Rev:</text>
<text x="392.4" y="281.3">V0.1</text>
<text x="301" y="283.9">KiCad</text>
<text x="308.7" y="283.9">E.D.A.</text>
<text x="316.3" y="283.9">9.0.4</text>
<text x="386" y="283.9">Id:</text>
<text x="390.1" y="283.9">1/7</text>
</g>
<g font-size="1.8" fill="#840000">
<text x="35" y="11.9">1</text>
<text x="85" y="11.9">2</text>
<text x="135" y="11.9">3</text>
<text x="185" y="11.9">4</text>
<text x="235" y="11.9">5</text>
<text x="285" y="11.9">6</text>
<text x="335" y="11.9">7</text>
<text x="385" y="11.9">8</text>
<text x="10.3" y="35.9">A</text>
<text x="408.3" y="35.9">A</text>
<text x="10.3" y="85.9">B</text>
<text x="408.2" y="85.9">B</text>
<text x="10.3" y="135.9">C</text>
<text x="408.2" y="135.9">C</text>
<text x="10.3" y="185.9">D</text>
<text x="408.2" y="185.9">D</text>
<text x="10.3" y="235.9">E</text>
<text x="408.3" y="235.9">E</text>
<text x="10.3" y="285.9">F</text>
<text x="35" y="286.9">1</text>
<text x="85" y="286.9">2</text>
<text x="135" y="286.9">3</text>
<text x="185" y="286.9">4</text>
<text x="235" y="286.9">5</text>
<text x="285" y="286.9">6</text>
<text x="335" y="286.9">7</text>
<text x="385" y="286.9">8</text>
<text x="408.3" y="285.9">F</text>
</g>
<g font-size="1.8" fill="#0000c2">
<text x="20.3" y="20.2">a</text>
<text x="22.6" y="20.2">rectangular</text>
<text x="29.9" y="18.1">This</text>
<text x="34.6" y="20.2">drill</text>
<text x="34.9" y="18.1">is</text>
<text x="37.7" y="18.1">the</text>
<text x="39.7" y="20.2">hole</text>
<text x="41.8" y="18.1">lug</text>
<text x="44.9" y="20.2">is</text>
<text x="45.9" y="18.1">holes,</text>
<text x="47.7" y="20.2">between</text>
<text x="52.8" y="18.1">not</text>
<text x="56.5" y="20.2">these</text>
<text x="57" y="18.1">a</text>
<text x="59.3" y="18.1">contactor</text>
<text x="62.7" y="20.2">for</text>
<text x="66.6" y="20.2">HV isolation</text>
<text x="-.7" y="44.6">onnector</text>
<text x="-.6" y="42.5">itry</text>
<text x="4.6" y="42.5">if</text>
<text x="7.1" y="42.5">needed</text>
<text x="-.7" y="69.2">s</text>
<text x="1.7" y="69.2">closed.</text>
<text x="2.5" y="67.2">reference)</text>
<text x="295.7" y="77.8">precharge</text>
<text x="306.3" y="77.8">and</text>
<text x="310.9" y="77.8">shutdown</text>
<text x="320.9" y="77.8">circuit</text>
<text x="328.1" y="77.8">need</text>
<text x="333.8" y="77.8">to</text>
<text x="336.8" y="77.8">be</text>
<text x="337" y="75.8">This</text>
<text x="340.2" y="77.8">checked</text>
<text x="341.9" y="75.8">relay</text>
<text x="347.7" y="75.8">shouldnt</text>
<text x="349.1" y="77.8">to</text>
<text x="352.1" y="77.8">decide</text>
<text x="357.1" y="75.8">be</text>
<text x="359.5" y="77.8">how</text>
<text x="360.5" y="75.8">here.</text>
<text x="364.3" y="77.8">this</text>
<text x="368.9" y="77.8">should</text>
<text x="376.4" y="77.8">be</text>
<text x="379.8" y="77.8">ignored</text>
<text x="388.1" y="77.8">or</text>
<text x="391.2" y="77.8">removed</text>
<text x="400.3" y="77.8">from</text>
<text x="405.8" y="77.8">BMS.</text>
<text x="331.5" y="79.9">Specifically</text>
<text x="343.6" y="79.9">how</text>
<text x="348.4" y="79.9">load+</text>
<text x="355.3" y="79.9">is</text>
<text x="358.1" y="79.9">being</text>
<text x="364.4" y="79.9">handled</text>
<text x="300.9" y="85.2">Load+</text>
<text x="308.1" y="85.2">is</text>
<text x="310.9" y="85.2">the</text>
<text x="315.1" y="85.2">vehicle-side</text>
<text x="322.9" y="89.3">ie.</text>
<text x="326.4" y="89.3">the</text>
<text x="328.3" y="85.2">HV bus</text>
<text x="328.4" y="87.2">Voltage</text>
<text x="330.5" y="89.3">PRE_RESIST-</text>
<text x="336.4" y="85.2">node</text>
<text x="336.6" y="87.2">seen</text>
<text x="342.1" y="85.2">downstream</text>
<text x="342.1" y="87.2">by</text>
<text x="344.3" y="89.3">tap</text>
<text x="345.4" y="87.2">the</text>
<text x="348.5" y="89.3">on</text>
<text x="349.6" y="87.2">inverter</text>
<text x="352" y="89.3">the</text>
<text x="354.5" y="85.2">of</text>
<text x="356.1" y="89.3">precharge</text>
<text x="357.6" y="85.2">the</text>
<text x="357.9" y="87.2">capacitor</text>
<text x="361.7" y="85.2">precharge</text>
<text x="366.7" y="89.3">circuit</text>
<text x="372.3" y="85.2">resistor</text>
<text x="380.7" y="85.2">and</text>
<text x="385.3" y="85.2">contactors.</text>
<text x="139.5" y="145.4">ADD Temp</text>
<text x="150.4" y="145.4">Sensor</text>
<text x="158" y="145.4">iso</text>
<text x="161.9" y="145.4">link</text>
<text x="318.9" y="172.3">Change</text>
<text x="327" y="172.3">to</text>
<text x="330.1" y="172.3">USB</text>
<text x="335.1" y="172.3">C</text>
<text x="314.8" y="174.4">Schematic</text>
<text x="325.8" y="174.4">slightly</text>
<text x="333.9" y="174.4">broken</text>
<text x="300.9" y="235.8">This</text>
<text x="305.8" y="235.8">necessary?</text>
</g>
<g font-size="1.8" fill="#0f0f0f">
<text x="65.4" y="22.6">BAT+</text>
<text x="78.1" y="25.1">Load+</text>
<text x="238.8" y="85.5">BAT+</text>
<text x="287" y="85.5">Load+</text>
</g>
<g font-size="1.8" fill="#006464">
<text x="110.5" y="19.6">PowerMonitor</text>
<text x="111.9" y="23.7">BAT+</text>
<text x="111.9" y="26.3">Load+</text>
<text x="249.2" y="29.5">+12V</text>
<text x="56" y="34.8">J1</text>
<text x="181.6" y="31">switches</text>
<text x="263.7" y="34.1">J2</text>
<text x="20.4" y="41.7">J5</text>
<text x="51.7" y="37.1">Contactor+</text>
<text x="212.3" y="36.4">Cooling</text>
<text x="249.2" y="38.4">+12V</text>
<text x="263.7" y="36.4">Cooling</text>
<text x="16.9" y="44">Power</text>
<text x="147.9" y="47.9">Vpack</text>
<text x="183" y="47.9">ChargeEnable</text>
<text x="206.5" y="45.3">DischargeNeg</text>
<text x="249.2" y="47.3">+12V</text>
<text x="263.7" y="43">J8</text>
<text x="263.7" y="45.3">Discharge</text>
<text x="27.4" y="49.7">GNDA</text>
<text x="50.6" y="50.4">smcj440ca</text>
<text x="53.9" y="52.7">D21</text>
<text x="111.9" y="52.9">Current</text>
<text x="149.9" y="52.9">SCL</text>
<text x="183" y="52.9">DischargePosEnable</text>
<text x="183" y="50.4">NTC_Switch</text>
<text x="263.6" y="51.9">J9</text>
<text x="66.9" y="58">Contactor-</text>
<text x="71.2" y="55.7">J4</text>
<text x="111.9" y="58">BAT-</text>
<text x="149.8" y="55.5">SDA</text>
<text x="183" y="55.5">DischargeNegEnable</text>
<text x="183" y="58">CoolingEnable</text>
<text x="206.6" y="54.2">DischargePos</text>
<text x="249.2" y="56.2">+12V</text>
<text x="263.6" y="54.2">Discharge</text>
<text x="140.8" y="60.6">ChargeDetect</text>
<text x="183" y="65.6">Safety</text>
<text x="183" y="60.6">PrechargeEnable</text>
<text x="209.9" y="65.6">Precharge</text>
<text x="212.8" y="63.1">Charge</text>
<text x="236.2" y="62.8" transform="rotate(-90 236.2 62.8)">J7</text>
<text x="263.6" y="60.8">J10</text>
<text x="263.6" y="63.1">Charge</text>
<text x="52.1" y="70.1">GNDREF</text>
<text x="66.5" y="72">smcj440ca</text>
<text x="96.6" y="70">GNDA</text>
<text x="233.9" y="67.6" transform="rotate(-90 233.9 67.6)">E-Stop</text>
<text x="242.7" y="69.4">SHV12-1A85-78L3K</text>
<text x="251.4" y="67.1">K1</text>
<text x="69.8" y="74.3">D20</text>
<text x="262.5" y="72">+12V</text>
<text x="104.4" y="82.8">+12V</text>
<text x="110.5" y="80.6">PowerSupply</text>
<text x="139.4" y="84.7">EnableFromExt</text>
<text x="181.6" y="85.6">MCU</text>
<text x="183" y="89.1">Safety</text>
<text x="265.4" y="89.1">270</text>
<text x="275.6" y="89.1">270</text>
<text x="76.8" y="94.8">+</text>
<text x="79.6" y="94.8">12V</text>
<text x="83.2" y="92.5">J3</text>
<text x="84.2" y="94.8">-</text>
<text x="111.9" y="92.3">12V</text>
<text x="183" y="94.8">CoolingEnable</text>
<text x="183" y="92.3">PreChargeEnable</text>
<text x="265.4" y="91.7">R34</text>
<text x="275.5" y="91.7">R44</text>
<text x="91.8" y="100.5">GND</text>
<text x="98.1" y="98.1">+3V3</text>
<text x="111.9" y="99.9">PushButton</text>
<text x="140.8" y="97.4">ChargeDetect</text>
<text x="141.4" y="99.9">PowerEnable</text>
<text x="183" y="97.4">DischargeNegEnable</text>
<text x="183" y="99.9">DischargePosEnable</text>
<text x="87.2" y="107.6" transform="rotate(-90 87.2 107.6)">Button</text>
<text x="101.5" y="106.3">R2</text>
<text x="141.6" y="102.5">PowerButton</text>
<text x="183" y="105">ChargeEnable</text>
<text x="183" y="107.5">Vpack</text>
<text x="183" y="102.5">NTC_Switch</text>
<text x="101" y="108.8">470</text>
<text x="183" y="110.1">SCL</text>
<text x="183" y="112.6">SDA</text>
<text x="84.7" y="114.2" transform="rotate(-90 84.7 114.2)">J6</text>
<text x="87.2" y="114.4" transform="rotate(-90 87.2 114.4)">Power</text>
<text x="183" y="116.4">ChargeDetect</text>
<text x="94.6" y="120.8">GND</text>
<text x="183" y="120.2">PowerEnable</text>
<text x="183" y="122.8">PowerButton</text>
<text x="183" y="126.6">PowerLED</text>
<text x="169.7" y="148.4">J19</text>
<text x="183" y="148.2">MA</text>
<text x="166.8" y="150.7">ISOSPI</text>
<text x="183" y="150.7">PA</text>
<text x="169.7" y="161.1">J16</text>
<text x="297.8" y="160.5">J12</text>
<text x="166.8" y="163.4">ISOSPI</text>
<text x="234.9" y="163.1">USB</text>
<text x="296.9" y="167.2">VBUS</text>
<text x="297.6" y="162.8">USB</text>
<text x="212.5" y="173.6">TX_USB</text>
<text x="236.3" y="173.6">TXD</text>
<text x="236.3" y="171">EnableRequest</text>
<text x="269.6" y="169.8">Vusb</text>
<text x="271.2" y="172.3">D+</text>
<text x="296.9" y="172.3">D+</text>
<text x="212.1" y="176.1">RX_USB</text>
<text x="236.3" y="176.1">RXD</text>
<text x="271.2" y="174.9">D-</text>
<text x="296.9" y="174.9">D-</text>
<text x="296.9" y="177.4">ID</text>
<text x="301.9" y="178.1" transform="rotate(-90 301.9 178.1)">GND</text>
<text x="304.4" y="178.1" transform="rotate(-90 304.4 178.1)">Shield</text>
<text x="300.4" y="188.1">GND</text>
<text x="234.9" y="193.6">CAN</text>
<text x="263" y="197.7">Enable_CAN</text>
<text x="212.3" y="202.8">CAN_RX</text>
<text x="236.3" y="202.8">CAN_RX</text>
<text x="236.3" y="199">EnableRequest</text>
<text x="267.1" y="200.3">5V_CAN</text>
<text x="269" y="202.8">CANH</text>
<text x="296.7" y="201.7">J11</text>
<text x="212.6" y="205.3">CAN_TX</text>
<text x="236.3" y="205.3">CAN_TX</text>
<text x="265.5" y="207.9">CAN_GND</text>
<text x="269.3" y="205.3">CANL</text>
<text x="296.7" y="204">CAN</text>
<text x="240.2" y="214.4">CAN.kicad_sch</text>
<text x="247.9" y="216.2">+3V3</text>
<text x="258.1" y="216.2">+3V3</text>
<text x="264.4" y="216.2">+3V3</text>
<text x="246" y="226.7" transform="rotate(-90 246 226.7)">R42</text>
<text x="248.5" y="227.5" transform="rotate(-90 248.5 227.5)">4.75k</text>
<text x="256.1" y="226.7" transform="rotate(-90 256.1 226.7)">R50</text>
<text x="258.7" y="227.5" transform="rotate(-90 258.7 227.5)">4.75k</text>
<text x="210.1" y="233.3">OLED_SDA</text>
<text x="210.2" y="238.4">OLED_SCL</text>
<text x="210.2" y="235.8">OLED_RST</text>
<text x="285.3" y="234.7">J18</text>
<text x="285.3" y="237.1">OLED</text>
<text x="249.8" y="245.8" transform="rotate(-90 249.8 245.8)">R46</text>
<text x="94.3" y="250.5">+3V3</text>
<text x="252.3" y="246.6" transform="rotate(-90 252.3 246.6)">4.75k</text>
<text x="260.6" y="250.5">+3V3</text>
<text x="273.7" y="250.4">GND</text>
<text x="183" y="253.6">LED0</text>
<text x="212" y="253.6">BUZZER</text>
<text x="252.1" y="255.4">GND</text>
<text x="92.3" y="261.7" transform="rotate(-90 92.3 261.7)">R1</text>
<text x="94.8" y="262.3" transform="rotate(-90 94.8 262.3)">470</text>
<text x="168.5" y="263" transform="rotate(-90 168.5 263)">R3</text>
<text x="171" y="263.5" transform="rotate(-90 171 263.5)">470</text>
<text x="269.3" y="259.2">BZ1</text>
<text x="265.6" y="268.9">Q1</text>
<text x="99.5" y="270.4">D1</text>
<text x="99.5" y="272.7">POWER</text>
<text x="175.7" y="271.7">D2</text>
<text x="175.7" y="274">STATUS</text>
<text x="232" y="270.6" transform="rotate(-90 232 270.6)">R4</text>
<text x="234.5" y="271.4" transform="rotate(-90 234.5 271.4)">1.5k</text>
<text x="265.6" y="271.2">BSS138</text>
<text x="94.6" y="282.1">GND</text>
<text x="170.8" y="283.4">GND</text>
<text x="234.3" y="282.1">GND</text>
<text x="261" y="282.1">GND</text>
</g>
<g font-size="1.8" fill="#a90000">
<text x="257.7" y="32.8">1</text>
<text x="257.7" y="35.3">2</text>
<text x="27.2" y="40.4">1</text>
<text x="50.1" y="40.4">2</text>
<text x="62.8" y="40.4">1</text>
<text x="257.7" y="41.7">1</text>
<text x="27.2" y="42.9">2</text>
<text x="257.7" y="44.2">2</text>
<text x="257.7" y="50.5">1</text>
<text x="257.7" y="53.1">2</text>
<text x="232.8" y="56" transform="rotate(-90 232.8 56)">2</text>
<text x="235.3" y="56" transform="rotate(-90 235.3 56)">1</text>
<text x="257.7" y="59.4">1</text>
<text x="65.3" y="61.3">2</text>
<text x="78" y="61.3">1</text>
<text x="257.7" y="62">2</text>
<text x="245.7" y="75.3">2</text>
<text x="258.4" y="75.3">3</text>
<text x="245.7" y="85.5">1</text>
<text x="258.4" y="85.5">4</text>
<text x="90.1" y="91.2">1</text>
<text x="90.1" y="93.7">2</text>
<text x="91.4" y="102.6">1</text>
<text x="91.4" y="105.2">2</text>
<text x="91.4" y="107.7">3</text>
<text x="91.4" y="110.2">4</text>
<text x="91.4" y="112.8">5</text>
<text x="177.7" y="147.1">1</text>
<text x="177.7" y="149.6">2</text>
<text x="177.7" y="159.8">1</text>
<text x="177.7" y="162.3">2</text>
<text x="293.9" y="166.1">1</text>
<text x="293.9" y="171.2">3</text>
<text x="293.9" y="173.7">2</text>
<text x="293.9" y="176.3">4</text>
<text x="300.7" y="181" transform="rotate(-90 300.7 181)">5</text>
<text x="303.3" y="181" transform="rotate(-90 303.3 181)">6</text>
<text x="290.8" y="196.6">1</text>
<text x="290.8" y="199.1">2</text>
<text x="290.8" y="201.7">3</text>
<text x="290.8" y="204.2">4</text>
<text x="290.8" y="206.8">5</text>
<text x="279.3" y="229.6">1</text>
<text x="279.3" y="232.2">2</text>
<text x="279.3" y="234.7">3</text>
<text x="279.3" y="237.2">4</text>
<text x="279.3" y="239.8">5</text>
<text x="263.5" y="256.3">1</text>
<text x="263.5" y="261.4">2</text>
<text x="96.3" y="268.7" transform="rotate(-90 96.3 268.7)">2</text>
<text x="172.5" y="269.9" transform="rotate(-90 172.5 269.9)">2</text>
<text x="255.8" y="269">1</text>
<text x="262.6" y="266.1" transform="rotate(-90 262.6 266.1)">3</text>
<text x="96.3" y="273.8" transform="rotate(-90 96.3 273.8)">1</text>
<text x="172.5" y="275" transform="rotate(-90 172.5 275)">1</text>
<text x="262.6" y="273.8" transform="rotate(-90 262.6 273.8)">2</text>
</g>
<g font-size="1.8" fill="#725600">
<text x="110.5" y="65.8">File:</text>
<text x="115.7" y="65.8">PowerMonitor.kicad_sch</text>
<text x="181.6" y="69.6">File:</text>
<text x="186.8" y="69.6">switches.kicad_sch</text>
<text x="110.5" y="107.7">File:</text>
<text x="115.7" y="107.7">PowerSupply.kicad_sch</text>
<text x="234.9" y="185.2">File:</text>
<text x="240.2" y="185.2">USB.kicad_sch</text>
<text x="234.9" y="214.4">File:</text>
<text x="181.6" y="258.9">File:</text>
<text x="186.8" y="258.9">MCU.kicad_sch</text>
</g>
</svg>
